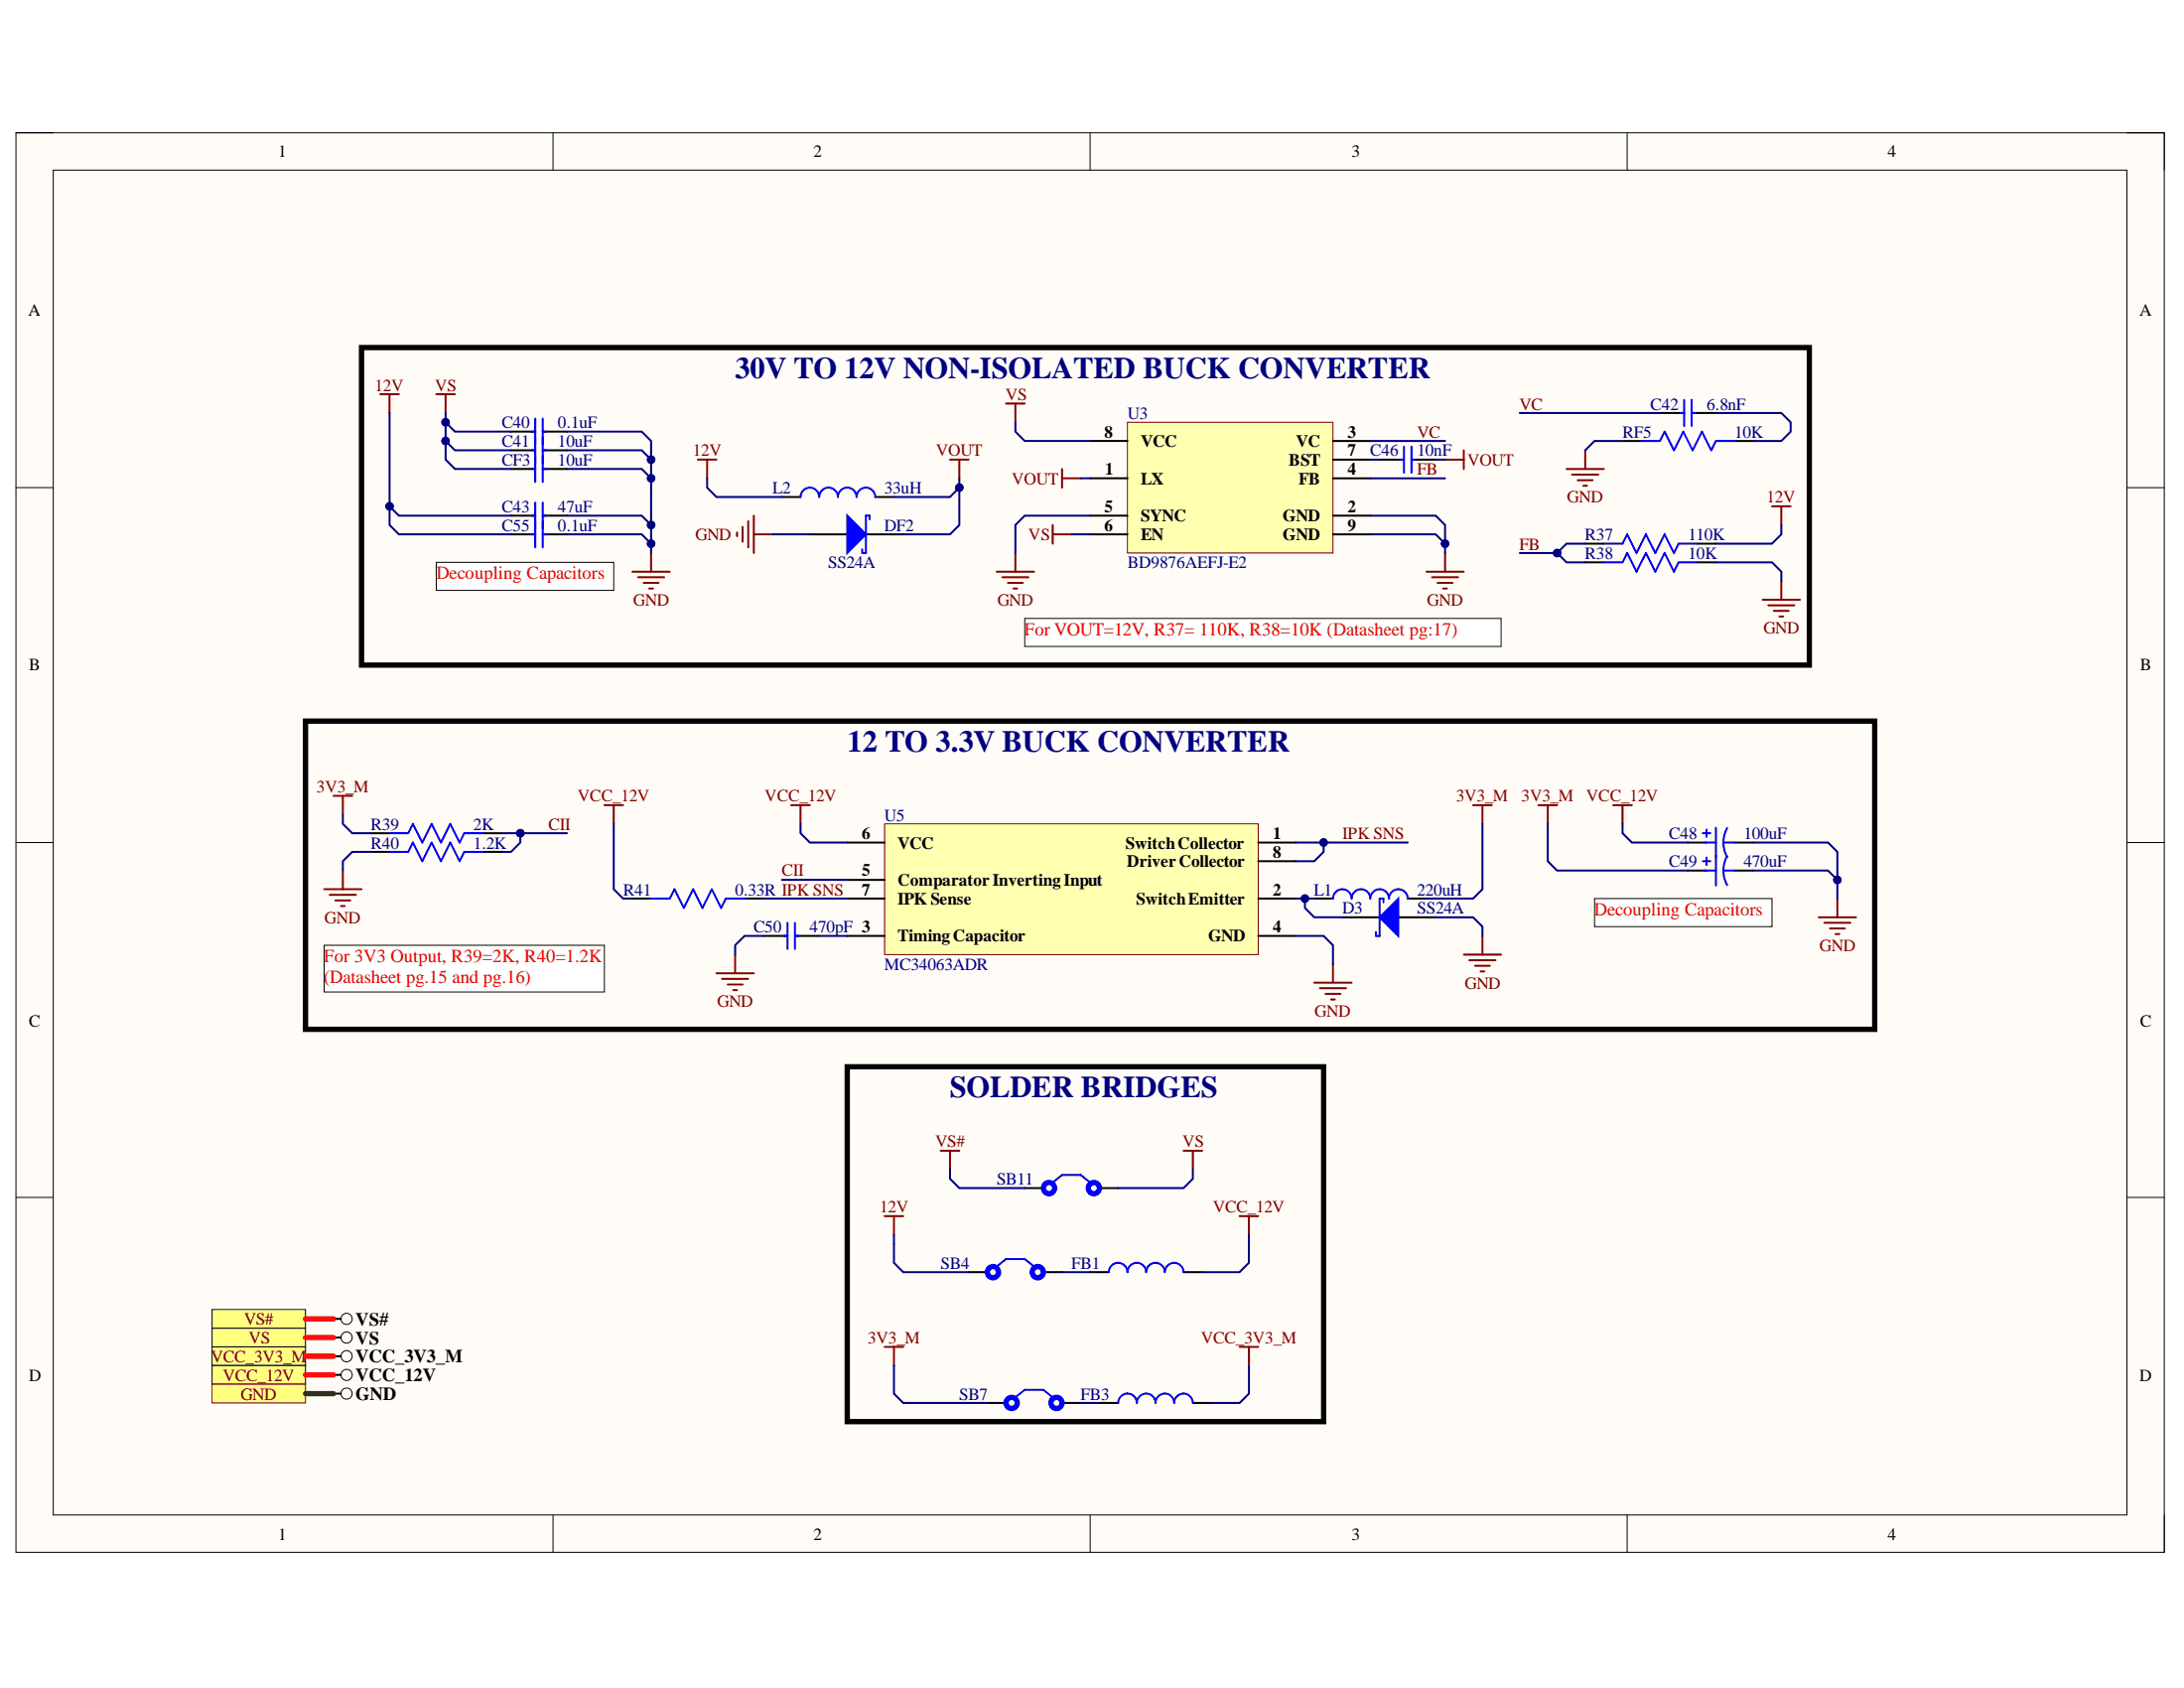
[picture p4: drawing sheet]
<svg xmlns="http://www.w3.org/2000/svg" width="279mm" height="216mm" viewBox="0 0 279 216" stroke-linecap="round" stroke-linejoin="round" font-family="sans-serif">
<path d="M2 17h274.9v181.5h-274.9z" fill-rule="evenodd" fill="#fffcf8"/>
<path d="M2 17h274.9v181.5h-274.9z" fill="none" stroke="#000" stroke-width=".13"/>
<path d="M6.8 21.8h265.3v172h-265.3z" fill-rule="evenodd" fill="#fffcf8"/>
<g fill="none" stroke="#000" stroke-width=".13">
<path d="M2 17h4.8M70.7 17v4.8M139.5 17v4.8M208.2 17v4.8M272.1 17h4.8v4.8M6.8 21.8h265.3v172h-265.3zM2 62.4h4.8M272.1 62.4h4.8M2 107.8h4.8M272.1 107.8h4.8M2 153.2h4.8M272.1 153.2h4.8"/>
<path d="M70.8 193.8v4.7M139.5 193.8v4.7M208.2 193.8v4.7M276.9 193.8v4.7"/>
</g>
<g fill="none" stroke="#800000" stroke-width=".25">
<path d="M48.6 50.4h2.4M49.8 50.4v2.4M55.8 50.4h2.4M57 50.4v2.4M89.3 58.8h2.4M90.5 58.8v2.4M121.5 58.8h2.4M122.7 58.8v2.4M80.9 73.1h4.8M81.6 73.8h3.4M82.3 74.6h1.9M83.1 75.3h.4"/>
<path d="M83.3 70.7v2.4M225.5 76.7h4.8M226.2 77.4h3.4M226.7 64.8h2.4M226.9 78.1h1.9M227.6 78.9h.5M227.9 64.8v2.3M227.9 74.3v2.4M101.2 103h2.4M102.4 103v2.4M188.5 103h2.3M189.6 103v2.4"/>
<path d="M196.8 103h2.4M198 103v2.4M206.4 103h2.4M207.6 103v2.4M232.7 117.3h4.7M233.4 118h3.3M234.1 118.8h1.9M234.8 119.5h.5M235.1 114.9v2.4M168.1 125.7h4.8M168.9 126.4h3.3M169.6 127.1h1.9"/>
<path d="M170.3 127.8h.5M170.5 123.3v2.4M113.2 155.5h2.4M114.4 155.5v2.4M120.3 147.2h2.4M121.5 147.2v2.4M151.4 147.2h2.4M152.6 147.2v2.4M158.6 155.5h2.4M159.8 155.5v2.4M113.2 172.3h2.4M114.4 172.3v2.4"/>
<path d="M158.6 172.3h2.4M159.8 172.3v2.4"/>
</g>
<g fill="none" stroke="#000" stroke-width=".25">
<path d="M65.4 66h3.1M69.4 66h3.1M171.7 117.3h4.8M178.9 117.3h4.8M215.9 107.8h2.4M215.9 111.3h2.4M221.9 107.8h2.4M221.9 111.3h2.4M131.1 152h2.4M140.7 152h2.3M123.9 162.7h2.4M126.3 179.4h2.4"/>
<path d="M133.5 162.7h2.4M135.9 179.4h2.4M139.5 162.7h2.3M140.7 179.4h2.3M151.4 162.7h2.4M152.6 179.4h2.4"/>
</g>
<g fill="none" stroke="#00f" stroke-width=".68">
<circle cx="134.2" cy="152" r=".72"/>
<circle cx="139.9" cy="152" r=".72"/>
<circle cx="127" cy="162.7" r=".72"/>
<circle cx="129.4" cy="179.4" r=".72"/>
<circle cx="132.8" cy="162.7" r=".72"/>
<circle cx="135.2" cy="179.4" r=".71"/>
</g>
<g fill="none" stroke="#00f" stroke-width=".25">
<path d="M68 66h.5M68.5 64.3v3.3M69.4 64.3v3.3M69.4 66h.5M217.8 106.6h1M217.8 110.2h1M218.1 107.8h1.4M218.1 111.3h1.4M218.3 106.1v.9M218.3 109.7v.9M219.5 105.9v7.4M220.5 107.8l.2 1.1 .3 .7"/>
<path d="M220.5 111.3l.2 1.2 .3 .7M220.5 107.8h1.4M220.5 111.3h1.4M221 105.9l-.3 .7-.2 1.2M221 109.5l-.3 .7-.2 1.1M134.7 151.2l1.2-.9h2.4l1.2 .9M127.5 162l1.2-1h2.4l1.2 1M129.9 178.7l1.2-.9h2.4l1.2 .9M141.8 162.7a1.19 1.19 0 0 1 1.2-1.2 1.19 1.19 0 0 1 1.2 1.2 1.19 1.19 0 0 1 1.2-1.2 1.19 1.19 0 0 1 1.2 1.2 1.2 1.2 0 0 1 1.2-1.2 1.2 1.2 0 0 1 1.2 1.2 1.19 1.19 0 0 1 1.2-1.2 1.19 1.19 0 0 1 1.2 1.2M143 179.4a1.19 1.19 0 0 1 1.2-1.2 1.19 1.19 0 0 1 1.2 1.2 1.21 1.21 0 0 1 1.2-1.2 1.19 1.19 0 0 1 1.2 1.2 1.21 1.21 0 0 1 1.2-1.2 1.18 1.18 0 0 1 1.2 1.2 1.21 1.21 0 0 1 1.2-1.2 1.18 1.18 0 0 1 1.2 1.2"/>
</g>
<path d="M178.9 114.9v4.8l-2.4-2.4z" fill="#00f"/>
<path d="M49.8 109h2.4l.6-1.2 1.2 2.4 1.2-2.4 1.2 2.4 1.2-2.4 1.2 2.4 .6-1.2h2.4M83.3 114.9h2.4l.6-1.2 1.2 2.4 1.2-2.4 1.2 2.4 1.2-2.4 1.2 2.4 .6-1.2h2.3M100.3 119.7h.4M100.7 118v3.4M101.7 118v3.4M101.7 119.7h.5M170.5 114.9a1.19 1.19 0 0 1 1.2-1.2 1.19 1.19 0 0 1 1.2 1.2 1.19 1.19 0 0 1 1.2-1.2 1.19 1.19 0 0 1 1.2 1.2 1.19 1.19 0 0 1 1.2-1.2 1.19 1.19 0 0 1 1.2 1.2 1.2 1.2 0 0 1 1.2-1.2 1.2 1.2 0 0 1 1.2 1.2M177 115.4v-.5h-.5v4.8h-.5v-.5M178.9 114.9v4.8l-2.4-2.4z" fill="none" stroke="#00f" stroke-width=".25"/>
<path d="M47.4 109h2.4M61.8 109h2.4M80.9 114.9h2.4M95.2 114.9h2.4M97.6 119.7h3.1M101.7 119.7h3.1M168.1 114.9h2.4M180.1 114.9h2.4" fill="none" stroke="#000" stroke-width=".25"/>
<g fill="none" stroke="#800000" stroke-width=".25">
<path d="M41.5 113.7h4.8M42.2 114.5h3.3M42.9 115.2h1.9M43.6 115.9h.5M43.9 111.3v2.4M77.3 103h2.4M78.5 103v2.4M189.6 119.7v2.4M91.7 124.5h4.7M92.4 125.2h3.3M93.1 125.9h1.9M93.8 126.6h.5"/>
<path d="M94 122.1v2.4M187.3 122.1h4.7M188 122.8h3.3M188.7 123.5h1.9M189.4 124.2h.5"/>
</g>
<path d="M113.2 105.4h47.8v16.7h-47.8z" fill-rule="evenodd" fill="#ffffb0"/>
<path d="M113.2 105.4h47.8v16.7h-47.8z" fill="none" stroke="#800000" stroke-width=".13"/>
<path d="M47.4 106.6h2.4M61.8 106.6h2.4M108.4 107.8h4.8M108.4 114.9h4.8M108.4 119.7h4.8M108.4 112.5h4.8M161 107.8h4.7M161 114.9h4.7M161 119.7h4.7M161 110.2h4.7" fill="none" stroke="#000" stroke-width=".25"/>
<path d="M49.8 106.6h2.4l.6-1.2 1.2 2.4 1.2-2.4 1.2 2.4 1.2-2.4 1.2 2.4 .6-1.2h2.4" fill="none" stroke="#00f" stroke-width=".25"/>
<path d="M42.7 101.8h2.4M43.9 101.8v2.4" fill="none" stroke="#800000" stroke-width=".25"/>
<path d="M27.1 169.9h12v2.4h-12z" fill-rule="evenodd" fill="#ffff80"/>
<g fill="none" stroke="#000" stroke-width=".13">
<path d="M27.1 169.9h12v2.4h-12z"/>
<circle cx="44.3" cy="171.1" r=".72"/>
</g>
<path d="M42.7 171.1h.9" fill="none" stroke="#000" stroke-width=".25"/>
<path d="M27.1 172.3h12v2.4h-12z" fill-rule="evenodd" fill="#ffff80"/>
<g fill="none" stroke="#000" stroke-width=".13">
<path d="M27.1 172.3h12v2.4h-12z"/>
<circle cx="44.3" cy="173.5" r=".72"/>
</g>
<path d="M42.7 173.5h.9" fill="none" stroke="#000" stroke-width=".25"/>
<path d="M27.1 174.7h12v2.3h-12z" fill-rule="evenodd" fill="#ffff80"/>
<g fill="none" stroke="#000" stroke-width=".13">
<path d="M27.1 174.7h12v2.3h-12z"/>
<circle cx="44.3" cy="175.9" r=".72"/>
</g>
<path d="M42.7 175.9h.9" fill="none" stroke="#000" stroke-width=".25"/>
<path d="M27.1 177h12v2.4h-12z" fill-rule="evenodd" fill="#ffff80"/>
<path d="M27.1 177h12v2.4h-12z" fill="none" stroke="#800000" stroke-width=".13"/>
<circle cx="44.3" cy="178.2" r=".72" fill="none" stroke="#000" stroke-width=".13"/>
<path d="M42.7 178.2h.9" fill="none" stroke="#000" stroke-width=".25"/>
<path d="M27.1 167.5h12v2.4h-12z" fill-rule="evenodd" fill="#ffff80"/>
<g fill="none" stroke="#000" stroke-width=".13">
<path d="M27.1 167.5h12v2.4h-12z"/>
<circle cx="44.3" cy="168.7" r=".72"/>
</g>
<path d="M42.7 168.7h.9" fill="none" stroke="#000" stroke-width=".25"/>
<path d="M46.3 44.5h185.2v40.6h-185.2zM39.1 92.2h200.7v39.5h-200.7z" fill="none" stroke="#000" stroke-width=".68"/>
<path d="M131.1 79.1h60.9v3.6h-60.9z" fill-rule="evenodd" fill="#fff"/>
<path d="M131.1 79.1h60.9v3.6h-60.9z" fill="none" stroke="#000" stroke-width=".13"/>
<path d="M144.2 54h26.3v16.7h-26.3z" fill-rule="evenodd" fill="#ffffb0"/>
<path d="M144.2 54h26.3v16.7h-26.3z" fill="none" stroke="#800000" stroke-width=".13"/>
<path d="M139.5 56.4h4.7M170.5 56.4h4.8M170.5 58.8h4.8M103.6 68.3h4.8M110.8 68.3h4.8M139.5 61.2h4.7M139.5 66h4.7M139.5 68.3h4.7M170.5 61.2h4.8M170.5 66h4.8M170.5 68.3h4.8" fill="none" stroke="#000" stroke-width=".25"/>
<g fill="none" stroke="#800000" stroke-width=".25">
<path d="M128.7 51.6h2.4M129.9 51.6v2.4M135.9 60v2.4M127.5 73.1h4.8M128.2 73.8h3.4M128.9 74.6h2M129.7 75.3h.4M129.9 70.7v2.4M134.7 67.1v2.4M134.7 68.3h2.4M135.9 61.2h2.4M182.5 73.1h4.8"/>
<path d="M183.2 73.8h3.3M183.9 74.6h1.9M184.6 75.3h.5M184.9 70.7v2.4"/>
</g>
<path d="M108.4 66l2.4 2.3-2.4 2.4z" fill="#00f"/>
<g fill="none" stroke="#00f" stroke-width=".25">
<path d="M68 57.6h.5M68 60h.5M68.5 55.9v5.8M69.4 55.9v5.8M69.4 57.6h.5M69.4 60h.5M179.1 58.8h.5M179.6 57.1v3.4M180.6 57.1v3.4M180.6 58.8h.4M210 56.4h2.4l.6-1.2 1.1 2.4 1.2-2.4 1.2 2.4 1.2-2.4 1.2 2.4 .6-1.2h2.4M215 52.8h.5"/>
<path d="M215.5 51.1v3.4M216.4 51.1v3.4M216.4 52.8h.5M108.4 66l2.4 2.3-2.4 2.4zM111.3 66.4v-.4h-.5v4.7h-.5v-.4M205.2 71.9h2.4l.6-1.2 1.2 2.4 1.2-2.4 1.2 2.4 1.2-2.4 1.1 2.4 .6-1.2h2.4M205.2 69.5h2.4l.6-1.2 1.2 2.4 1.2-2.4 1.2 2.4 1.2-2.4 1.1 2.4 .6-1.2h2.4"/>
</g>
<path d="M184.9 58.8h2.4M187.3 57.6v2.4M200.4 60h4.8M202.8 57.6v2.4M94.3 68.1v.5M95 67.4v1.9M95.7 66.7v3.3M96.4 66v4.7M96.4 68.3h2.4M201.1 60.7h3.4M201.8 61.4h1.9M202.6 62.1h.4" fill="none" stroke="#800000" stroke-width=".25"/>
<g fill="none" stroke="#000" stroke-width=".25">
<path d="M65.4 57.6h3.1M65.4 60h3.1M69.4 57.6h3.1M69.4 60h3.1M176.5 58.8h3.1M180.6 58.8h3.1M207.6 56.4h2.4M212.4 52.8h3.1M216.4 52.8h3.1M221.9 56.4h2.4M202.8 71.9h2.4M202.8 69.5h2.4"/>
<path d="M217.1 71.9h2.4M217.1 69.5h2.4"/>
</g>
<path d="M55.8 71.9h22.7v3.6h-22.7z" fill-rule="evenodd" fill="#fff"/>
<path d="M55.8 71.9h22.7v3.6h-22.7z" fill="none" stroke="#000" stroke-width=".13"/>
<path d="M204 114.9h22.7v3.6h-22.7z" fill-rule="evenodd" fill="#fff"/>
<path d="M204 114.9h22.7v3.6h-22.7z" fill="none" stroke="#000" stroke-width=".13"/>
<path d="M41.5 120.9h35.8v6h-35.8z" fill-rule="evenodd" fill="#fff"/>
<path d="M41.5 120.9h35.8v6h-35.8z" fill="none" stroke="#000" stroke-width=".13"/>
<path d="M108.4 136.4h60.9v45.4h-60.9z" fill="none" stroke="#000" stroke-width=".68"/>
<path d="M65.4 55.2h3.1M69.4 55.2h3.1M65.4 68.3h3.1M69.4 68.3h3.1M100 63.6h2.4M112 63.6h2.4" fill="none" stroke="#000" stroke-width=".25"/>
<path d="M68 55.2h.5M68.5 53.5v3.4M69.4 53.5v3.4M69.4 55.2h.5M68 68.3h.5M68.5 66.7v3.3M69.4 66.7v3.3M69.4 68.3h.5M102.4 63.6a1.19 1.19 0 0 1 1.2-1.2 1.19 1.19 0 0 1 1.2 1.2 1.2 1.2 0 0 1 1.2-1.2 1.2 1.2 0 0 1 1.2 1.2 1.19 1.19 0 0 1 1.2-1.2 1.19 1.19 0 0 1 1.2 1.2 1.19 1.19 0 0 1 1.2-1.2 1.19 1.19 0 0 1 1.2 1.2" fill="none" stroke="#00f" stroke-width=".25"/>
<path d="M49.8 52.8v14.3l1.2 1.2h14.4M198 105.4v4.8l1.2 1.1h16.7" fill="none" stroke="#000080" stroke-width=".25"/>
<circle cx="49.8" cy="64.8" r=".48" fill="#000080"/>
<circle cx="49.8" cy="64.8" r=".48" fill="none" stroke="#000080" stroke-width=".13"/>
<path d="M49.8 64.8l1.2 1.2h14.4" fill="none" stroke="#000080" stroke-width=".25"/>
<circle cx="49.8" cy="64.8" r=".48" fill="#000080"/>
<circle cx="49.8" cy="64.8" r=".48" fill="none" stroke="#000080" stroke-width=".13"/>
<path d="M57 52.8v3.6l1.2 1.2h7.2" fill="none" stroke="#000080" stroke-width=".25"/>
<circle cx="57" cy="56.4" r=".48" fill="#000080"/>
<circle cx="57" cy="56.4" r=".48" fill="none" stroke="#000080" stroke-width=".13"/>
<circle cx="57" cy="54" r=".48" fill="#000080"/>
<circle cx="57" cy="54" r=".48" fill="none" stroke="#000080" stroke-width=".13"/>
<path d="M57 54l1.2 1.2h7.2" fill="none" stroke="#000080" stroke-width=".25"/>
<circle cx="57" cy="54" r=".48" fill="#000080"/>
<circle cx="57" cy="54" r=".48" fill="none" stroke="#000080" stroke-width=".13"/>
<path d="M72.5 68.3h9.6l1.2 1.2M207.6 105.4v1.2l1.2 1.2h7.1" fill="none" stroke="#000080" stroke-width=".25"/>
<path d="M39.1 178.2h3.6" fill="none" stroke="#274e13" stroke-width=".68"/>
<path d="M39.1 171.1h3.6M39.1 168.7h3.6M39.1 175.9h3.6M39.1 173.5h3.6" fill="none" stroke="#f00" stroke-width=".68"/>
<circle cx="83.3" cy="69.5" r=".48" fill="#000080"/>
<circle cx="83.3" cy="69.5" r=".48" fill="none" stroke="#000080" stroke-width=".13"/>
<path d="M72.5 66h9.6l1.2 1.1" fill="none" stroke="#000080" stroke-width=".25"/>
<circle cx="83.3" cy="67.1" r=".48" fill="#000080"/>
<circle cx="83.3" cy="67.1" r=".48" fill="none" stroke="#000080" stroke-width=".13"/>
<path d="M72.5 57.6h9.6l1.2 1.2" fill="none" stroke="#000080" stroke-width=".25"/>
<circle cx="83.3" cy="58.8" r=".48" fill="#000080"/>
<circle cx="83.3" cy="58.8" r=".48" fill="none" stroke="#000080" stroke-width=".13"/>
<path d="M72.5 55.2h9.6l1.2 1.2v14.3" fill="none" stroke="#000080" stroke-width=".25"/>
<circle cx="83.3" cy="69.5" r=".48" fill="#000080"/>
<circle cx="83.3" cy="69.5" r=".48" fill="none" stroke="#000080" stroke-width=".13"/>
<circle cx="83.3" cy="67.1" r=".48" fill="#000080"/>
<circle cx="83.3" cy="67.1" r=".48" fill="none" stroke="#000080" stroke-width=".13"/>
<circle cx="83.3" cy="61.2" r=".48" fill="#000080"/>
<circle cx="83.3" cy="61.2" r=".48" fill="none" stroke="#000080" stroke-width=".13"/>
<circle cx="83.3" cy="58.8" r=".48" fill="#000080"/>
<circle cx="83.3" cy="58.8" r=".48" fill="none" stroke="#000080" stroke-width=".13"/>
<path d="M224.3 111.3h9.6l1.2 1.2" fill="none" stroke="#000080" stroke-width=".25"/>
<circle cx="235.1" cy="112.5" r=".48" fill="#000080"/>
<circle cx="235.1" cy="112.5" r=".48" fill="none" stroke="#000080" stroke-width=".13"/>
<path d="M224.3 107.8h9.6l1.2 1.2v5.9" fill="none" stroke="#000080" stroke-width=".25"/>
<circle cx="235.1" cy="112.5" r=".48" fill="#000080"/>
<circle cx="235.1" cy="112.5" r=".48" fill="none" stroke="#000080" stroke-width=".13"/>
<path d="M78.5 105.4v8.3l1.2 1.2h1.2M97.6 119.7h-2.4l-1.2 1.2v1.2M97.6 114.9h10.8M100 112.5h8.4M102.4 105.4v1.2l1.2 1.2h4.8M104.8 119.7h3.6M165.7 119.7h3.6l1.2 1.2v2.4M169.3 107.8v1.2l-1.2 1.2h-2.4" fill="none" stroke="#000080" stroke-width=".25"/>
<circle cx="169.3" cy="107.8" r=".48" fill="#000080"/>
<circle cx="169.3" cy="107.8" r=".48" fill="none" stroke="#000080" stroke-width=".13"/>
<path d="M166.9 114.9v1.2l1.2 1.2h3.6" fill="none" stroke="#000080" stroke-width=".25"/>
<circle cx="166.9" cy="114.9" r=".48" fill="#000080"/>
<circle cx="166.9" cy="114.9" r=".48" fill="none" stroke="#000080" stroke-width=".13"/>
<path d="M194.4 70.7h4.8l1.2 1.2h2.4M183.7 117.3h4.8l1.1 1.2v1.2M189.6 105.4v8.3l-1.1 1.2h-6" fill="none" stroke="#000080" stroke-width=".25"/>
<circle cx="199.2" cy="70.7" r=".48" fill="#000080"/>
<circle cx="199.2" cy="70.7" r=".48" fill="none" stroke="#000080" stroke-width=".13"/>
<path d="M202.8 69.5h-2.4l-1.2 1.2" fill="none" stroke="#000080" stroke-width=".25"/>
<circle cx="199.2" cy="70.7" r=".48" fill="#000080"/>
<circle cx="199.2" cy="70.7" r=".48" fill="none" stroke="#000080" stroke-width=".13"/>
<path d="M122.7 61.2v1.2l-1.2 1.2h-7.1" fill="none" stroke="#000080" stroke-width=".25"/>
<circle cx="122.7" cy="62.4" r=".48" fill="#000080"/>
<circle cx="122.7" cy="62.4" r=".48" fill="none" stroke="#000080" stroke-width=".13"/>
<path d="M66.6 106.6v1.2l-1.2 1.2h-1.2" fill="none" stroke="#000080" stroke-width=".25"/>
<circle cx="66.6" cy="106.6" r=".48" fill="#000080"/>
<circle cx="66.6" cy="106.6" r=".48" fill="none" stroke="#000080" stroke-width=".13"/>
<path d="M129.9 54v1.2l1.2 1.2h8.4M90.5 61.2v1.2l1.2 1.2h8.3M137.1 68.3h2.4M139.5 66h-8.4l-1.2 1.1v3.6M175.3 66h8.4l1.2 1.1v2.4l-1.2-1.2h-8.4M219.5 71.9h7.2l1.2 1.2v1.2M227.9 67.1v1.2l-1.2 1.2h-7.2M43.9 104.2v1.2l1.2 1.2h2.3M47.4 109h-2.3l-1.2 1.2v1.1" fill="none" stroke="#000080" stroke-width=".25"/>
<circle cx="184.9" cy="69.5" r=".48" fill="#000080"/>
<circle cx="184.9" cy="69.5" r=".48" fill="none" stroke="#000080" stroke-width=".13"/>
<path d="M184.9 69.5v1.2" fill="none" stroke="#000080" stroke-width=".25"/>
<circle cx="184.9" cy="69.5" r=".48" fill="#000080"/>
<circle cx="184.9" cy="69.5" r=".48" fill="none" stroke="#000080" stroke-width=".13"/>
<path d="M122.7 62.4v4.7l-1.2 1.2h-5.9M138.3 61.2h1.2" fill="none" stroke="#000080" stroke-width=".25"/>
<circle cx="122.7" cy="62.4" r=".48" fill="#000080"/>
<circle cx="122.7" cy="62.4" r=".48" fill="none" stroke="#000080" stroke-width=".13"/>
<path d="M57 56.4v2.4l1.2 1.2h7.2M175.3 56.4h9.6M175.3 58.8h1.2M183.7 58.8h1.2M194.4 52.8h18M207.6 56.4h-3.6l-1.2 1.2M219.5 52.8h8.4l1.2 1.2v1.2l-1.2 1.2h-3.6M98.8 68.3h4.8M175.3 61.2h9.6" fill="none" stroke="#000080" stroke-width=".25"/>
<circle cx="57" cy="56.4" r=".48" fill="#000080"/>
<circle cx="57" cy="56.4" r=".48" fill="none" stroke="#000080" stroke-width=".13"/>
<path d="M72.5 60h9.6l1.2 1.2" fill="none" stroke="#000080" stroke-width=".25"/>
<circle cx="83.3" cy="61.2" r=".48" fill="#000080"/>
<circle cx="83.3" cy="61.2" r=".48" fill="none" stroke="#000080" stroke-width=".13"/>
<path d="M64.2 106.6h8.3" fill="none" stroke="#000080" stroke-width=".25"/>
<circle cx="66.6" cy="106.6" r=".48" fill="#000080"/>
<circle cx="66.6" cy="106.6" r=".48" fill="none" stroke="#000080" stroke-width=".13"/>
<path d="M165.7 114.9h2.4" fill="none" stroke="#000080" stroke-width=".25"/>
<circle cx="166.9" cy="114.9" r=".48" fill="#000080"/>
<circle cx="166.9" cy="114.9" r=".48" fill="none" stroke="#000080" stroke-width=".13"/>
<path d="M165.8 107.8h14.3" fill="none" stroke="#000080" stroke-width=".25"/>
<circle cx="169.3" cy="107.8" r=".48" fill="#000080"/>
<circle cx="169.3" cy="107.8" r=".48" fill="none" stroke="#000080" stroke-width=".13"/>
<path d="M114.4 157.9v3.6l1.2 1.2h8.3M121.5 149.6v1.2l1.2 1.2h8.4M152.6 149.6v1.2l-1.2 1.2h-8.4M159.8 157.9v3.6l-1.2 1.2h-4.8M114.4 174.7v3.5l1.2 1.2h10.7M135.9 162.7h3.6M138.3 179.4h2.4M159.8 174.7v3.5l-1.2 1.2h-3.6" fill="none" stroke="#000080" stroke-width=".25"/>
<g font-size="3.9" fill="#000080">
<text x="94" y="48.4">30V TO 12V NON-ISOLATED BUCK CONVERTER</text>
<text x="108.4" y="96.2">12 TO 3.3V BUCK CONVERTER</text>
<text x="121.5" y="140.4">SOLDER BRIDGES</text>
</g>
<g font-size="2.4" fill="#f00">
<text x="55.8" y="74">Decoupling Capacitors</text>
<text x="131.1" y="81.2">For VOUT=12V, R37= 110K, R38=10K (Datasheet pg:17)</text>
<text x="203.9" y="117.1">Decoupling Capacitors</text>
<text x="41.4" y="123.1">For 3V3 Output, R39=2K, R40=1.2K</text>
<text x="41.4" y="125.7">(Datasheet pg.15 and pg.16)</text>
</g>
<g font-size="2.4">
<text x="45.5" y="171.9">VS</text>
<text x="45.5" y="169.6">VS#</text>
<text x="45.5" y="174.3">VCC_3V3_M</text>
<text x="45.5" y="176.7">VCC_12V</text>
<text x="45.5" y="179.1">GND</text>
</g>
<g font-size="2.2">
<text x="35.6" y="20.1">1</text>
<text x="104.1" y="20.1">2</text>
<text x="172.9" y="20.1">3</text>
<text x="241.5" y="20.1">4</text>
<text x="3.6" y="40.4">A</text>
<text x="273.7" y="40.4">A</text>
<text x="141.3" y="55.9">8</text>
<text x="145.9" y="57.1">VCC</text>
<text x="164.9" y="59.6">BST</text>
<text x="165.8" y="57.1">VC</text>
<text x="172.4" y="55.9">3</text>
<text x="172.4" y="58.3">7</text>
<text x="141.3" y="65.5">5</text>
<text x="141.4" y="60.8">1</text>
<text x="145.9" y="62">LX</text>
<text x="166.2" y="62">FB</text>
<text x="172.4" y="65.5">2</text>
<text x="172.4" y="60.8">4</text>
<text x="141.3" y="68">6</text>
<text x="145.9" y="66.7">SYNC</text>
<text x="145.9" y="69.1">EN</text>
<text x="164.1" y="66.7">GND</text>
<text x="164.1" y="69.1">GND</text>
<text x="172.4" y="68">9</text>
<text x="3.7" y="85.8">B</text>
<text x="273.8" y="85.8">B</text>
<text x="110.3" y="107.3">6</text>
<text x="162.9" y="107.3">1</text>
<text x="110.3" y="112.1">5</text>
<text x="114.8" y="113.3">ComparatorInvertingInput</text>
<text x="114.8" y="108.5">VCC</text>
<text x="144" y="108.5">SwitchCollector</text>
<text x="144.2" y="110.9">Driver Collector</text>
<text x="162.9" y="109.7">8</text>
<text x="110.3" y="114.5">7</text>
<text x="114.8" y="115.7">IPK Sense</text>
<text x="145.4" y="115.7">SwitchEmitter</text>
<text x="162.9" y="114.5">2</text>
<text x="162.9" y="119.3">4</text>
<text x="114.8" y="120.4">TimingCapacitor</text>
<text x="154.6" y="120.4">GND</text>
<text x="3.7" y="131.3">C</text>
<text x="273.8" y="131.3">C</text>
<text x="3.7" y="176.7">D</text>
<text x="273.7" y="176.7">D</text>
<text x="35.6" y="196.9">1</text>
<text x="104.1" y="196.9">2</text>
<text x="172.9" y="196.9">3</text>
<text x="241.5" y="196.9">4</text>
</g>
<g font-size="2.2" fill="#800000">
<text x="47.9" y="50">12V</text>
<text x="55.6" y="50">VS</text>
<text x="128.6" y="51.2">VS</text>
<text x="194.4" y="52.4">VC</text>
<text x="88.6" y="58.3">12V</text>
<text x="119.7" y="58.3">VOUT</text>
<text x="181.3" y="55.9">VC</text>
<text x="187.7" y="59.6">VOUT</text>
<text x="129.5" y="62">VOUT</text>
<text x="181.3" y="60.8">FB</text>
<text x="200.5" y="64.3">GND</text>
<text x="226" y="64.3">12V</text>
<text x="89" y="69.1">GND</text>
<text x="131.6" y="69.1">VS</text>
<text x="194.4" y="70.3">FB</text>
<text x="81" y="77.5">GND</text>
<text x="127.6" y="77.5">GND</text>
<text x="182.6" y="77.5">GND</text>
<text x="225.6" y="81.1">GND</text>
<text x="40.5" y="101.3">3V3_M</text>
<text x="70.2" y="106.2">CII</text>
<text x="73.9" y="102.5">VCC_12V</text>
<text x="97.8" y="102.5">VCC_12V</text>
<text x="171.7" y="107.3">IPK SNS</text>
<text x="186.3" y="102.5">3V3_M</text>
<text x="194.6" y="102.5">3V3_M</text>
<text x="202.9" y="102.5">VCC_12V</text>
<text x="100" y="112.1">CII</text>
<text x="41.5" y="118.1">GND</text>
<text x="232.8" y="121.6">GND</text>
<text x="91.7" y="128.8">GND</text>
<text x="168.2" y="130">GND</text>
<text x="187.4" y="126.4">GND</text>
<text x="119.6" y="146.7">VS#</text>
<text x="151.3" y="146.7">VS</text>
<text x="112.5" y="155.1">12V</text>
<text x="155.2" y="155.1">VCC_12V</text>
<text x="31.2" y="169.5">VS#</text>
<text x="31.8" y="171.8">VS</text>
<text x="111" y="171.8">3V3_M</text>
<text x="153.6" y="171.8">VCC_3V3_M</text>
<text x="27" y="174.2">VCC_3V3_M</text>
<text x="28.5" y="176.7">VCC_12V</text>
<text x="30.8" y="179">GND</text>
</g>
<g font-size="2.2" fill="#000080">
<text x="144.3" y="53.6">U3</text>
<text x="211.1" y="52.4">C42</text>
<text x="218.3" y="52.4">6.8nF</text>
<text x="64.2" y="57.1">C41</text>
<text x="64.2" y="59.6">CF3</text>
<text x="64.2" y="54.8">C40</text>
<text x="71.4" y="57.1">10uF</text>
<text x="71.4" y="59.6">10uF</text>
<text x="71.4" y="54.8">0.1uF</text>
<text x="175.3" y="58.3">C46</text>
<text x="181.3" y="58.3">10nF</text>
<text x="207.6" y="55.9">RF5</text>
<text x="221.9" y="55.9">10K</text>
<text x="64.2" y="65.5">C43</text>
<text x="71.4" y="65.5">47uF</text>
<text x="98.8" y="63.1">L2</text>
<text x="113.1" y="63.1">33uH</text>
<text x="64.2" y="68">C55</text>
<text x="71.4" y="68">0.1uF</text>
<text x="113.1" y="68">DF2</text>
<text x="202.8" y="71.5">R38</text>
<text x="202.8" y="69.1">R37</text>
<text x="216" y="71.5">10K</text>
<text x="216" y="69.1">110K</text>
<text x="105.9" y="72.7">SS24A</text>
<text x="144.3" y="72.7">BD9876AEFJ-E2</text>
<text x="47.4" y="106.2">R39</text>
<text x="60.5" y="106.2">2K</text>
<text x="113.1" y="105">U5</text>
<text x="213.5" y="107.3">C48</text>
<text x="223.1" y="107.3">100uF</text>
<text x="47.4" y="108.5">R40</text>
<text x="60.5" y="108.5">1.2K</text>
<text x="213.5" y="110.9">C49</text>
<text x="223.1" y="110.9">470uF</text>
<text x="79.7" y="114.5">R41</text>
<text x="94" y="114.5">0.33R IPK SNS</text>
<text x="96.4" y="119.3">C50</text>
<text x="103.6" y="119.3">470pF 3</text>
<text x="168.1" y="114.5">L1</text>
<text x="171.7" y="116.9">D3</text>
<text x="181.3" y="116.9">SS24A</text>
<text x="181.3" y="114.5">220uH</text>
<text x="113.1" y="124.1">MC34063ADR</text>
<text x="127.5" y="151.5">SB11</text>
<text x="120.3" y="162.3">SB4</text>
<text x="137.1" y="162.3">FB1</text>
<text x="122.7" y="179">SB7</text>
<text x="138.2" y="179">FB3</text>
</g>
</svg>
